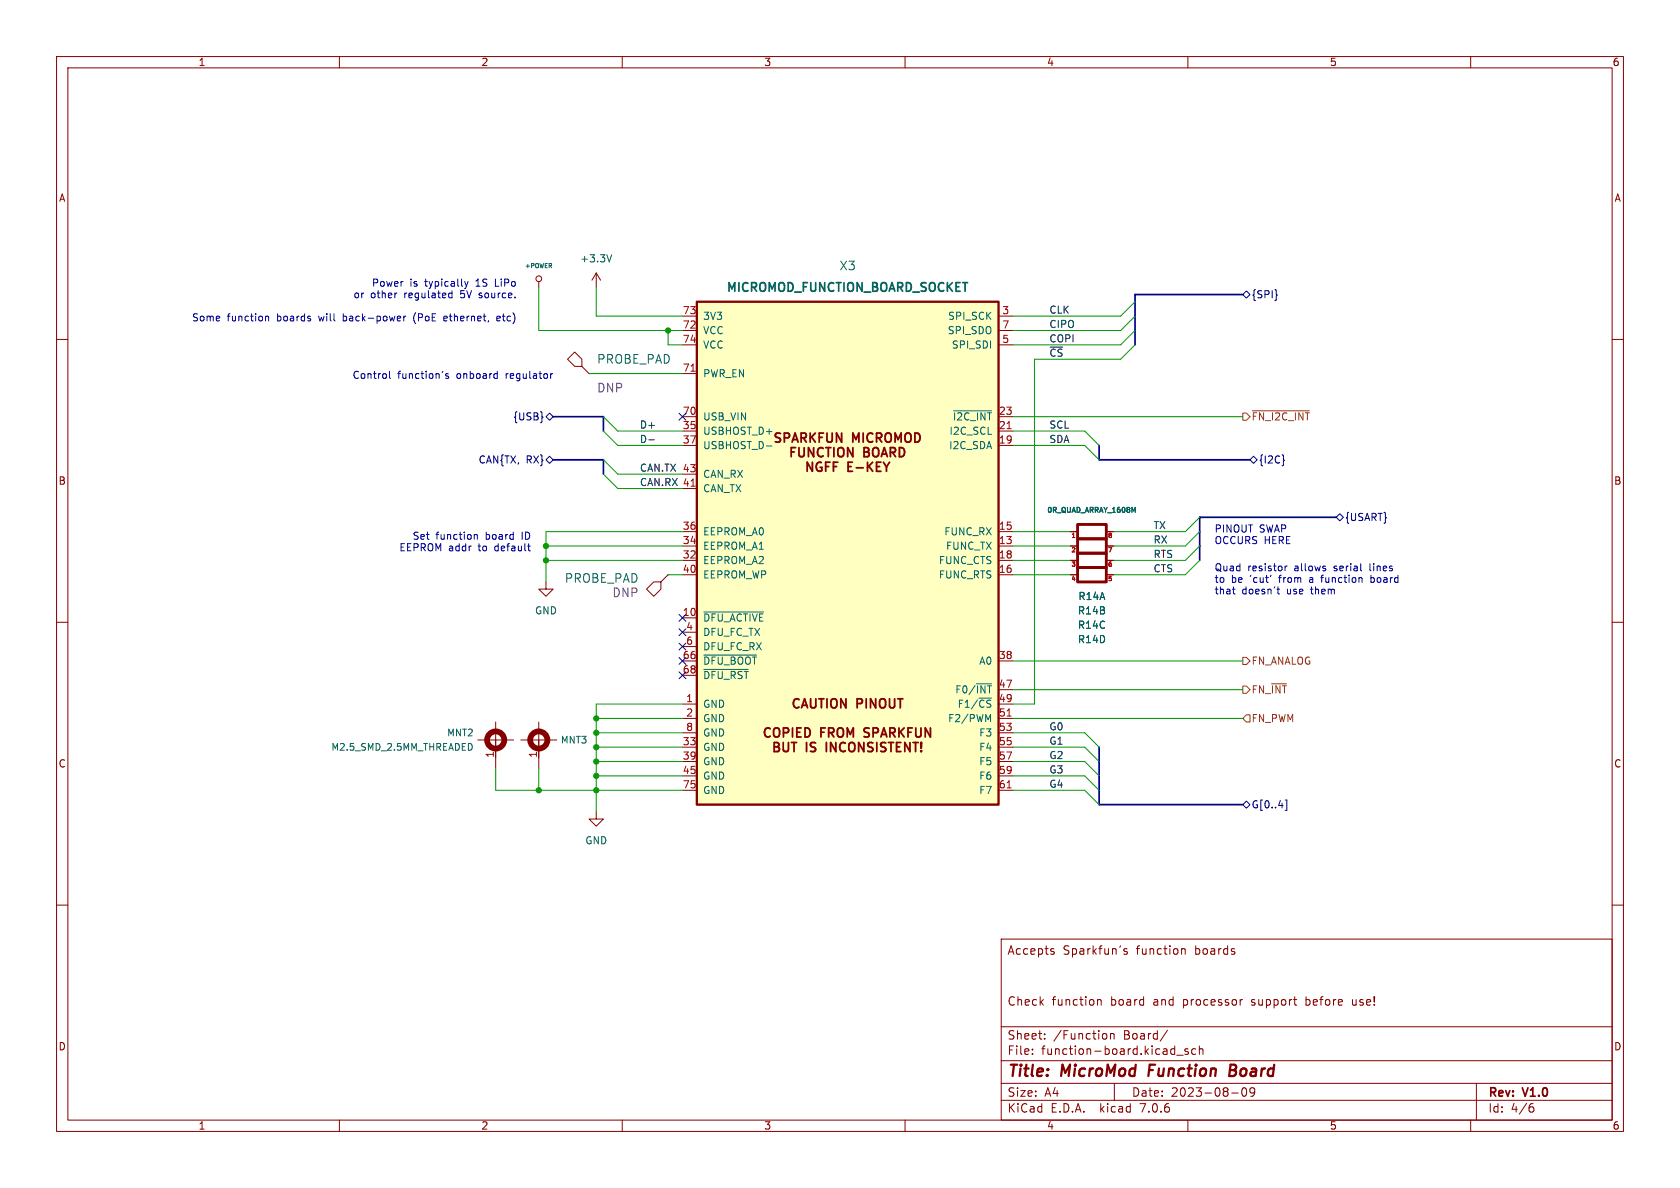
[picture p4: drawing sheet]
<svg xmlns="http://www.w3.org/2000/svg" width="297mm" height="210mm" viewBox="0 0 297 210" stroke-linecap="round" stroke-linejoin="round" font-family="sans-serif">
<g fill="none" stroke="#840000" stroke-width=".18">
<path d="M10 10h277v190h-277zM12 12h273v186h-273zM60 10v2M110 10v2M160 10v2M210 10v2M260 10v2M10 60h2M95.2 49.8v1M105.4 48.3l-.8 1.2M105.4 48.3v2.5M105.4 48.3l.8 1.2"/>
<path d="M120.6 55.9h2.6M120.6 58.4h2.6M176.5 55.9h2.6M176.5 58.4h2.6M285 60h2M100.3 63.5l1.3-1.3 1.3 1.3v1.3h-1.3zM102.9 64.8l1.2 1.2M104.1 66h.1M120.6 78.7h2.6M120.6 76.2h2.6M120.6 73.7h2.6M120.6 61h2.6"/>
<path d="M120.6 66h2.6M176.5 78.7h2.6M176.5 76.2h2.6M176.5 73.7h2.6M176.5 61h2.6M120.6 94h2.6M120.6 96.5h2.6M120.6 99.1h2.6M120.6 86.4h2.6M120.6 83.8h2.6M176.5 94h2.6M176.5 96.5h2.6"/>
<path d="M176.5 99.1h2.6M189.2 94h1.2M189.2 96.5h1.2M189.2 99.1h1.2M195.7 94h1.1M195.7 96.5h1.1M195.7 99.1h1.1M10 110h2M96.5 102.9v1.2h1.3l-1.3 1.3-1.3-1.3h1.3M114.3 104.1l1.3-1.2h1.2v1.2l-1.2 1.3zM118.1 101.6h.1M118.1 101.6l-1.3 1.3"/>
<path d="M120.6 109.2h2.6M120.6 101.6h2.6M120.6 116.8h2.6M120.6 111.8h2.6M120.6 114.3h2.6M120.6 119.4h2.6M176.5 101.6h2.6M176.5 116.8h2.6M189.2 101.6h1.2M195.7 101.6h1.1M285 110h2M84.5 130.8h6.3"/>
<path d="M87.6 127.6v8.3M92.1 130.8h6.3M95.2 127.6v8.3M120.6 127h2.6M120.6 132.1h2.6M120.6 134.6h2.6M120.6 137.2h2.6M120.6 124.5h2.6M120.6 129.5h2.6M120.6 139.7h2.6M176.5 127h2.6M176.5 132.1h2.6"/>
<path d="M176.5 134.6h2.6M176.5 137.2h2.6M176.5 121.9h2.6M176.5 124.5h2.6M176.5 129.5h2.6M176.5 139.7h2.6M10 160h2M105.4 143.5v1.3h1.3l-1.3 1.3-1.3-1.3h1.3M285 160h2M177 166h108v32h-108zM186 168.2l.3 .1 .1 .2-.2 .2h-.3M186 167.7l.3 .1"/>
<path d="M194 176.7v1M194 176.8l.2-.1 .4 .1 .1 .9M199.2 167.8l-.3-.1-.2 .2v.2l.5 .2v.3h-.5M208.9 167.8l.2-.1 .4 .1v.9M208.9 167.7v1M219.7 176.7l-.4 .1M239.1 176.7l.1 .9M60 198v2M110 198v2M160 198v2M177 194.5h108M177 191.5h108"/>
<path d="M177 187.5h108M177 181.5h108M182.5 186.3v.1M182.5 185.5v.1M184.7 183.6v.1M184.7 182.8v.1M195.4 182.7l.3 .3v.4l-.3 .3M196.3 182.8l.2-.1 .4 .1 .1 .9M196.3 182.7v1M197 191.5v3M206.4 182.1l-1.3 2M208 186.5h1.2"/>
<path d="M210 198v2M210 185.5l-.3-.1-.2 .2v.2l.5 .2v.3h-.5M211.4 185.5l-.4-.1-.3 .3v.4l.1 .2h.6M212 185.5l.2-.1 .4 .1 .1 .9M212 184.9v1.5M217.7 193.2h1.2M219.7 192.4l.2-.1a.81 .81 0 0 1 .6 .6 .81 .81 0 0 1-.3 .8l-.2 .1a.81 .81 0 0 1-.3-1.4zM221.8 192.9l-.3 .3h-.3l-.2-.3 .1-.5 .4-.1 .2 .1a.99 .99 0 0 1-.3 1.4h-.3M260 198v2M261 191.5v6.5M270.6 195.7h.3l.3 .3-.1 .5-.5 .1M271 195.1l-.4 .1"/>
<circle cx="95.3" cy="49.3" r=".51"/>
</g>
<path d="M203.3 188.2l-.3 2M217.4 189.2h.7M218.1 189.2l.3 .1M218.2 188.2h-.6l-.3 2 1-.1M218.3 189.1l-.2 .1" fill="none" stroke="#840000" stroke-width=".4"/>
<path d="M190.5 92.7h5.1v2.6h-5.1zM190.5 95.3h5.1v2.5h-5.1zM190.5 97.8h5.1v2.5h-5.1zM190.5 100.3h5.1v2.6h-5.1z" fill="none" stroke="#840000" stroke-width=".51"/>
<g fill="none" stroke="#a90000" stroke-width=".18">
<path d="M122.2 65.6h.7M178 75.8h.8M122.2 85.9h.7M189.5 99.3h.5l-.2 .3M189.6 96.9l.3-.1 .1 .1M189.7 94.4l.1-.1v.7M196 96.8h.5l-.3 .8M196.1 94.4l.1-.1 .3 .1M196.2 99.4l-.1 .1M196.2 99.4h.1M196.4 99.3l-.2 .1M189.8 101.8l-.2 .6"/>
<path d="M196.5 101.9h-.4v.3M178 126.6h.8M178 139.3h.8"/>
</g>
<path d="M108.1 45l-.4 1.3M135.5 78.8h1M168.6 72.6h6.7M200.4 90.3l.3-.6v.9M124.4 108.2h10.6M124.4 115.8h9.3M124.4 118.3h7.9M83.3 131.5l.2 .4-.2 .7M174.7 127.2l.4-.9v1.3" fill="none" stroke="#006464" stroke-width=".18"/>
<g fill="none" stroke="#840000" stroke-width="1">
<circle cx="87.6" cy="130.8" r="1.52"/>
<circle cx="95.2" cy="130.8" r="1.52"/>
</g>
<path d="M123.2 53.3h53.3v88.9h-53.3z" fill="#ffffc2" stroke="#ffffc2" stroke-width=".18"/>
<path d="M123.2 53.3h53.3v88.9h-53.3z" fill="none" stroke="#840000" stroke-width=".41"/>
<g fill="none" stroke="#840000" stroke-width=".32">
<path d="M138 76.6h-.6l-.3 .3 .1 .3 .7 .3v.5l-.2 .2-.6-.1M138.7 77.4l.7-.1 .2-.2-.1-.4-.2-.1h-.6v1.6M139.9 79.9h.5M140 78.2l.6-1.6 .5 1.6M140.2 77.7h.7M140.6 79.1h-.7v1.6M141.3 79.1v1.3l.3 .3h.3l.3-.3v-1.3M141.6 77.4l.8-.1 .1-.2v-.4l-.3-.1h-.6v1.6M142 77.4l.5 .8M143.2 76.6v1.6M143.5 77.2l.6 1M143.8 79.1v1.6l-.9-1.6v1.6"/>
<path d="M144.1 76.6l-.9 .9M144.8 77.3h.6M145.5 79.3a.64 .64 0 0 0-.8 0 .64 .64 0 0 0-.2 .7 .6 .6 0 0 0 .3 .7 .6 .6 0 0 0 .7-.1M145.6 76.6h-.8v1.6M146 79.1h.9M146.2 76.6v1.3l.3 .3 .5-.1 .1-.2v-1.3M146.4 79.1v1.6M147.4 79.1v1.6M148.2 79.4a.54 .54 0 0 1 .6-.3 .54 .54 0 0 1 .4 .6v.5a.53 .53 0 0 1-.6 .6 .53 .53 0 0 1-.5-.6zM148.8 76.6v1.6l-.9-1.6v1.6M150.8 78.2v-1.6l.5 1.1 .5-1.1v1.6M150.8 79.1v1.6l-.9-1.6v1.6"/>
<path d="M152.6 76.6v1.6M152.8 79.1h.5l.2 .2 .1 .3-.3 .3a.43 .43 0 0 1 .4 .4 .43 .43 0 0 1-.3 .4h-.6zM152.8 79.9h.5M154.3 76.7a.64 .64 0 0 0-.8 0 .64 .64 0 0 0-.2 .8 .6 .6 0 0 0 .3 .6 .6 .6 0 0 0 .7-.1M154.4 79.4a.54 .54 0 0 1 .6-.3 .54 .54 0 0 1 .3 .6v.5a.53 .53 0 0 1-.5 .6 .53 .53 0 0 1-.5-.6zM155 77.4l.7-.1 .2-.2-.1-.4-.2-.1h-.6v1.6M155.3 77.4l.6 .8M156.6 76.8a.54 .54 0 0 1 .6-.2 .54 .54 0 0 1 .4 .5v.5a.53 .53 0 0 1-.6 .6 .53 .53 0 0 1-.5-.6zM157.4 80l.8-.1 .1-.2-.1-.4-.2-.2h-.6v1.6M157.8 80l.5 .7M158.2 78.2v-1.6l.6 1.1 .5-1.1v1.6M159 79.1a.81 .81 0 0 1 .9 .8 .81 .81 0 0 1-.9 .8z"/>
<path d="M160.2 76.6a.53 .53 0 0 1 .6 0 .53 .53 0 0 1 .3 .5v.5a.53 .53 0 0 1-.6 .6 .53 .53 0 0 1-.5-.6v-.5zM161.7 76.6a.81 .81 0 0 1 1 .8 .81 .81 0 0 1-1 .8zM143.6 81.7v1.6l-.9-1.6v1.6M145.2 81.8a.79 .79 0 0 0-.9 .6 .79 .79 0 0 0 .5 .9l.5-.1v-.6h-.3M146 82.5h.5M146.7 81.7h-.7v1.6M147.3 82.5h.6M148.1 81.7h-.8v1.6M149.9 82.5h.6M150.7 81.7h-.8v1.6h.8M151.4 82.7h1.2M153.4 81.7v1.6"/>
<path d="M153.6 82.4l.7 .9M154.3 81.7l-.9 .9M155 82.5h.5M155.7 81.7h-.7v1.6h.7M155.8 80.7l.5-1.6 .6 1.6M156 80.3h.7M156.2 81.7l.5 .8M156.7 82.5v.8M157.3 81.7l-.6 .8M136.1 128.8a.64 .64 0 0 0-.7 0 .64 .64 0 0 0-.2 .8 .6 .6 0 0 0 .3 .6 .6 .6 0 0 0 .6-.1M136.8 128.9a.54 .54 0 0 1 .6-.2 .54 .54 0 0 1 .4 .5v.5a.53 .53 0 0 1-.5 .6 .53 .53 0 0 1-.5-.6zM136.9 131.3h.5l.2 .1 .1 .3-.3 .3a.43 .43 0 0 1 .4 .4 .43 .43 0 0 1-.3 .5h-.6z"/>
<path d="M136.9 132h.5M138.5 131.3v1.3l.3 .3 .4-.1 .2-.2v-1.3M138.5 129.5l.8-.1 .1-.2-.1-.4-.2-.1h-.6v1.6M139.9 131.3h.9M140.1 128.7v1.6M140.4 131.3v1.6M140.9 129.4h.5M141.3 123.7a.64 .64 0 0 0-.8 0 .64 .64 0 0 0-.2 .7 .6 .6 0 0 0 .3 .7 .6 .6 0 0 0 .7-.1M141.6 128.7h-.7v1.6h.7M141.7 125.1l.5-1.6 .6 1.6M141.9 124.7h.7M142.6 131.3v1.6"/>
<path d="M142.7 128.7h-.4v1.6h.4M143.3 123.5v1.3l.3 .3h.5l.1-.3v-1.3M144.2 131.3h-.6l-.3 .3 .1 .3 .7 .3v.5l-.2 .2-.6-.1M144.8 123.5h.9M145.2 123.5v1.6M146.1 131.3v1.6M146.2 123.5v1.6M147 123.8a.54 .54 0 0 1 .6-.3 .54 .54 0 0 1 .4 .6v.5a.53 .53 0 0 1-.6 .6 .53 .53 0 0 1-.5-.6zM147.8 131.3v1.6l-.9-1.6v1.6M149.4 131.4a.64 .64 0 0 0-.8 0 .64 .64 0 0 0-.1 .8 .6 .6 0 0 0 .3 .6 .6 .6 0 0 0 .6-.1M149.6 123.5v1.6l-1-1.6v1.6M149.8 128.7l.5 1.1 .6-1.1v1.6"/>
<path d="M150.1 131.5a.54 .54 0 0 1 .6-.2 .54 .54 0 0 1 .4 .5v.5a.53 .53 0 0 1-.5 .6 .53 .53 0 0 1-.5-.6zM151.5 124.4l.8-.1 .2-.2-.1-.4-.3-.2h-.6v1.6M152.7 131.3v1.6l-.9-1.6v1.6M153.1 123.5v1.6M153.7 128.8l-.6-.1-.3 .1v.5l.7 .3 .2 .4-.3 .3-.6-.1M154.3 131.3h-.6l-.2 .1v.5l.7 .3 .1 .4-.3 .3-.6-.1M154.4 129.5l.7-.1 .2-.2-.1-.4-.2-.1h-.6v1.6M154.8 123.5v1.6l-.9-1.6v1.6M155 131.3v1.6M155.6 123.8a.54 .54 0 0 1 .6-.3 .54 .54 0 0 1 .4 .6v.5a.53 .53 0 0 1-.6 .6 .53 .53 0 0 1-.5-.6zM155.7 130.3l.6-1.6 .5 1.6M155.9 129.8h.7"/>
<path d="M156.6 131.3h-.6l-.2 .1v.5l.7 .3 .1 .4-.3 .3-.6-.1M157.1 131.3h.9M157.3 123.5v1.3l.3 .3h.4l.2-.3v-1.3M157.3 129.5l.8-.1 .1-.2v-.4l-.3-.1h-.6v1.6M157.5 131.3v1.6M157.7 129.5l.5 .8M158.5 132h.5M158.7 123.5h.9M158.9 128.7v1.6M159.2 123.5v1.6M159.2 129.4l.6 .9M159.3 131.3h-.8v1.6h.8"/>
<path d="M159.8 128.7l-.9 .9M160.5 129.4h.6M160.9 131.3v1.6l-.9-1.6v1.6M161.3 128.7h-.8v1.6M161.4 131.3h.9M161.9 131.3v1.6M161.9 128.7v1.3l.3 .3 .5-.1 .1-.2v-1.3M162.9 132.7v.2M162.9 131.3v.9M164.5 128.7v1.6l-.9-1.6v1.6"/>
</g>
<path d="M219.7 73h.6l.7 .7-.7 .6h-.6zM221.4 72.6h10.1M219.7 116.2h.6l.7 .6-.7 .7h-.6zM219.7 121.3h.6l.7 .6-.7 .7h-.6zM220.3 126.4h.7v1.2h-.7l-.6-.6zM224.8 120.9h2.6" fill="none" stroke="#725600" stroke-width=".18"/>
<g fill="none" stroke="#000084" stroke-width=".18">
<path d="M219.7 52.1l.6-.7 .7 .7-.7 .6zM225.7 52.1l.1 .1h-.1M95.9 73.7l.1 .1h-.1M96.5 73.7l.7-.7 .6 .7-.6 .6zM120 73.1l1.3 1.2M121.3 73.1l-1.3 1.2M96.5 81.3l.7-.7 .6 .7-.6 .6zM221 81.3l.6-.7 .6 .7-.6 .6zM226.9 81.2l.2 .2-.2 .2M236.2 91.4l.7-.6 .6 .6-.6 .7zM120 108.6l1.3 1.2M120 118.8l1.3 1.2"/>
<path d="M120 113.7l1.3 1.2M120 116.2l1.3 1.2M120 111.2l1.3 1.2M121.3 108.6l-1.3 1.2M121.3 118.8l-1.3 1.2M121.3 113.7l-1.3 1.2M121.3 116.2l-1.3 1.2M121.3 111.2l-1.3 1.2M220.3 141.6l.7 .6-.7 .7-.6-.7zM227.2 141.4h.3v1.8h-.3"/>
</g>
<path d="M114.7 77.7h1" fill="none" stroke="#0f0f0f" stroke-width=".18"/>
<g fill="none" stroke="#0000c2" stroke-width=".18">
<path d="M47 55.9v.8M47 56l.1-.1 .3 .1 .1 .7M70.1 51.8h.1M71.4 55.9v.8M71.7 55.9l-.3 .2M73.3 55.6l-.2 .5 .2 .8M78.9 55.9h-.3l-.1 .2v.6h.4M79.1 56.2l-.6 .1M79.4 51.9h.5M79.4 52.6h.5M79.9 51.4v1.2M82.1 49.8l.3 .8"/>
<path d="M82.4 50.6l-.1 .4M82.8 49.8l-.4 .8M88.4 56l-.4-.1-.2 .2 .1 .6h.5M88.4 56.2l-.6 .1M68.9 65.6v1.1l.1 .2M78.3 65.6l-.1 .3M79.3 66.1l-.3-.1-.2 .2v.2l.5 .1v.3h-.5M87.8 66l.1 .1M87.9 65.6v1.3M87.9 66.8l-.1 .1M97.3 66v.9M97.7 66l-.4 .3"/>
<path d="M83.8 94.5v.8M83.8 94.6l.2-.1h.3l.1 .8M93.3 96.5h.5M93.5 97.3l.3 .1M217.9 104.1h.5M218.1 104.9l.3 .1M224.7 101.7l-.1 .2M225.7 104.1h.5M225.9 103.7v1.1l.3 .2M227.2 100.1v.8M227.6 100.1l-.4 .2M233.5 102.1h.5"/>
<path d="M233.7 101.7v1.3M242.4 101.7v1.3M242.4 102.9l.3 .1M242.7 102.1l-.3 .1"/>
</g>
<path d="M219.7 52.1h-19v8.9M97.8 73.7h8.9v2.5M194.3 78.7v2.6h26.7M97.8 81.3h8.9v2.5M236.2 91.4h-24.1v7.7M194.3 132.1v10.1h25.4" fill="none" stroke="#000084" stroke-width=".3"/>
<g fill="none" stroke="#009600" stroke-width=".18">
<path d="M95.2 50.8v7.6h25.4M105.4 50.8v5.1h15.2M118.1 58.4v2.6h2.5M200.7 53.3l-2.6 2.6h-19M200.7 58.4l-2.6 2.6h-19M200.7 55.9l-2.6 2.5h-19M104.1 66h16.5M106.7 73.7l2.5 2.5h11.4M106.7 76.2l2.5 2.5h11.4M179.1 76.2h12.7l2.5 2.5M179.1 73.7h40.6M179.1 78.7h12.7l2.5 2.6"/>
<path d="M200.7 61l-2.6 2.5h-15.2v61h-3.8M96.5 96.5h24.1M96.5 99.1h24.1M106.7 81.3l2.5 2.5h11.4M106.7 83.8l2.5 2.6h11.4M120.6 94h-24.1v8.9M179.1 94h10.1M179.1 96.5h10.1M179.1 99.1h10.1M212.1 91.4l-2.6 2.6h-12.7M212.1 94l-2.6 2.5h-12.7M212.1 96.5l-2.6 2.6h-12.7"/>
<path d="M212.1 99.1l-2.6 2.5h-12.7M118.1 101.6h2.5M179.1 101.6h10.1M179.1 116.8h40.6M87.6 135.9v3.8h33M95.2 135.9v3.8M105.4 134.6h15.2M105.4 127h15.2M105.4 137.2h15.2M105.4 132.1h15.2M105.4 129.5h15.2M120.6 124.5h-15.2v19"/>
<path d="M179.1 134.6h12.7l2.5 2.6M179.1 139.7h12.7l2.5 2.5M179.1 127h40.6M179.1 137.2h12.7l2.5 2.5M179.1 132.1h12.7l2.5 2.5M179.1 129.5h12.7l2.5 2.6M179.1 121.9h40.6"/>
</g>
<g fill="#009600" stroke="#009600" stroke-width=".18">
<circle cx="105.4" cy="134.6" r=".46"/>
<circle cx="105.4" cy="132.1" r=".46"/>
<circle cx="105.4" cy="137.2" r=".46"/>
<circle cx="96.5" cy="99.1" r=".46"/>
<circle cx="95.2" cy="139.7" r=".46"/>
<circle cx="105.4" cy="139.7" r=".46"/>
<circle cx="105.4" cy="127" r=".46"/>
<circle cx="105.4" cy="129.5" r=".46"/>
<circle cx="118.1" cy="58.4" r=".46"/>
<circle cx="96.5" cy="96.5" r=".46"/>
</g>
<g font-size="2.8" fill="#840000">
<text x="178" y="190.9">Title:</text>
<text x="187.7" y="190.9">MicroMod</text>
<text x="203.9" y="190.9">Function</text>
<text x="219" y="190.9">Board</text>
</g>
<text font-size="2.2" fill="#840000" x="142.9" y="129.5">FROM</text>
<g font-size="2.1" fill="#006464">
<text x="148.3" y="48">X3</text>
<text x="128.2" y="52">MICROMOD_FUNCTION_BOARD_SOCKET</text>
<text x="105.5" y="64.5">PROBE_PAD</text>
<text x="99.8" y="103.2">PROBE_PAD</text>
</g>
<g font-size="2.1" fill="#840084">
<text x="105.5" y="69.6">DNP</text>
<text x="108.2" y="105.8">DNP</text>
</g>
<g font-size="2.1" fill="#840000">
<text x="178" y="169">Accepts</text>
<text x="187.9" y="169">Sparkfun's</text>
<text x="201" y="169">function</text>
<text x="211.4" y="169">boards</text>
<text x="178" y="178">Check</text>
<text x="185.9" y="178">function</text>
<text x="196.4" y="178">board</text>
<text x="204" y="178">and</text>
<text x="209.4" y="178">processor</text>
<text x="221.6" y="178">support</text>
<text x="231.4" y="178">before</text>
<text x="239.7" y="178">use!</text>
<text x="178" y="184">Sheet:</text>
<text x="186.2" y="184">/Function</text>
<text x="198.7" y="184">Board/</text>
<text x="178" y="186.7">File:</text>
<text x="184.1" y="186.7">function-board.kicad_sch</text>
<text x="178" y="196.9">KiCad</text>
<text x="178" y="194.1">Size:</text>
<text x="184.7" y="194.1">A4</text>
<text x="185.7" y="196.9">E.D.A.</text>
<text x="194.6" y="196.9">kicad</text>
<text x="200" y="194.1">Date:</text>
<text x="201.8" y="196.9">7.0.6</text>
<text x="207" y="194.1">2023-08-09</text>
<text x="263" y="194.3">Rev:</text>
<text x="263" y="196.9">Id:</text>
<text x="267.1" y="196.9">4/6</text>
<text x="269.4" y="194.3">V1.0</text>
</g>
<g font-size="1.8" fill="#840000">
<text x="35" y="11.9">1</text>
<text x="85" y="11.9">2</text>
<text x="135" y="11.9">3</text>
<text x="185" y="11.9">4</text>
<text x="235" y="11.9">5</text>
<text x="285" y="11.9">6</text>
<text x="10.3" y="35.9">A</text>
<text x="285.3" y="35.9">A</text>
<text x="10.3" y="85.9">B</text>
<text x="285.3" y="85.9">B</text>
<text x="10.3" y="135.9">C</text>
<text x="285.3" y="135.9">C</text>
<text x="10.3" y="185.9">D</text>
<text x="285.3" y="185.9">D</text>
<text x="35" y="199.9">1</text>
<text x="85" y="199.9">2</text>
<text x="135" y="199.9">3</text>
<text x="185" y="199.9">4</text>
<text x="235" y="199.9">5</text>
<text x="285" y="199.9">6</text>
</g>
<g font-size="1.8" fill="#006464">
<text x="102.5" y="46.6">+3.3V</text>
<text x="124.2" y="59.3">VCC</text>
<text x="124.2" y="56.7">3V3</text>
<text x="167.4" y="59.3">SPI_SDO</text>
<text x="167.5" y="56.7">SPI_SCK</text>
<text x="124.2" y="61.8">VCC</text>
<text x="168.2" y="61.8">SPI_SDI</text>
<text x="124.2" y="66.9">PWR_EN</text>
<text x="124.2" y="77.1">USBHOST_D+</text>
<text x="124.2" y="74.5">USB_VIN</text>
<text x="167.8" y="77.1">I2C_SCL</text>
<text x="168.4" y="74.5">~{I2C_INT}</text>
<text x="124.2" y="79.6">USBHOST_D-</text>
<text x="167.7" y="79.6">I2C_SDA</text>
<text x="124.2" y="87.2">CAN_TX</text>
<text x="124.2" y="84.7">CAN_RX</text>
<text x="124.2" y="94.8">EEPROM_A0</text>
<text x="166.8" y="94.8">FUNC_RX</text>
<text x="124.2" y="99.9">EEPROM_A2</text>
<text x="124.2" y="97.4">EEPROM_A1</text>
<text x="165.9" y="99.9">FUNC_CTS</text>
<text x="167.1" y="97.4">FUNC_TX</text>
<text x="124.2" y="102.5">EEPROM_WP</text>
<text x="165.9" y="102.5">FUNC_RTS</text>
<text x="190.5" y="106.3">R14A</text>
<text x="94.5" y="108.8">GND</text>
<text x="124.2" y="110.1">~{DFU_ACTIVE}</text>
<text x="124.2" y="112.6">DFU_FC_TX</text>
<text x="190.5" y="108.8">R14B</text>
<text x="190.5" y="111.4">R14C</text>
<text x="190.5" y="113.9">R14D</text>
<text x="124.2" y="115.2">DFU_FC_RX</text>
<text x="124.2" y="117.7">~{DFU_BOOT}</text>
<text x="173" y="117.7">A0</text>
<text x="124.2" y="120.2">~{DFU_RST}</text>
<text x="124.2" y="125.3">GND</text>
<text x="168.8" y="122.8">F0/~{INT}</text>
<text x="169.2" y="125.3">F1/~{CS}</text>
<text x="124.2" y="127.9">GND</text>
<text x="124.2" y="130.4">GND</text>
<text x="167.5" y="127.9">F2/PWM</text>
<text x="173" y="130.4">F3</text>
<text x="124.2" y="132.9">GND</text>
<text x="124.2" y="135.5">GND</text>
<text x="173" y="132.9">F4</text>
<text x="173" y="135.5">F5</text>
<text x="124.2" y="138">GND</text>
<text x="124.2" y="140.6">GND</text>
<text x="173" y="138">F6</text>
<text x="173" y="140.6">F7</text>
<text x="103.4" y="149.5">GND</text>
</g>
<g font-size="1.8" fill="#0000c2">
<text x="62.4" y="52.8">or</text>
<text x="65.5" y="52.8">other</text>
<text x="65.7" y="50.8">Power</text>
<text x="71.6" y="52.8">regulated</text>
<text x="72.5" y="50.8">is</text>
<text x="75.3" y="50.8">typically</text>
<text x="81.7" y="52.8">5V</text>
<text x="84.4" y="50.8">1S</text>
<text x="85.2" y="52.8">source.</text>
<text x="88" y="50.8">LiPo</text>
<text x="33.8" y="56.9">Some</text>
<text x="40.2" y="56.9">function</text>
<text x="49.1" y="56.9">boards</text>
<text x="56.6" y="56.9">will</text>
<text x="61.1" y="56.9">back-power</text>
<text x="73.7" y="56.9">(PoE</text>
<text x="79.3" y="56.9">ethernet,</text>
<text x="88.9" y="56.9">etc)</text>
<text x="62.2" y="67.1">Control</text>
<text x="70.3" y="67.1">function's</text>
<text x="80.8" y="67.1">onboard</text>
<text x="89.7" y="67.1">regulator</text>
<text x="72.9" y="95.5">Set</text>
<text x="77" y="95.5">function</text>
<text x="86" y="95.5">board</text>
<text x="92.5" y="95.5">ID</text>
<text x="214.6" y="94.2">PINOUT</text>
<text x="222.6" y="94.2">SWAP</text>
<text x="70.5" y="97.5">EEPROM addr</text>
<text x="84.7" y="97.5">to</text>
<text x="87.7" y="97.5">default</text>
<text x="214.6" y="96.3">OCCURS HERE</text>
<text x="214.6" y="101.1">Quad</text>
<text x="220.6" y="101.1">resistor</text>
<text x="228.9" y="101.1">allows</text>
<text x="236.1" y="101.1">serial</text>
<text x="242.6" y="101.1">lines</text>
<text x="214.6" y="103.1">to</text>
<text x="214.6" y="105.2">that</text>
<text x="217.7" y="103.1">be</text>
<text x="219.6" y="105.2">doesn't</text>
<text x="221.1" y="103.1">'cut'</text>
<text x="226.4" y="103.1">from</text>
<text x="227.6" y="105.2">use</text>
<text x="232" y="103.1">a</text>
<text x="232.1" y="105.2">them</text>
<text x="234.3" y="103.1">function</text>
<text x="243.2" y="103.1">board</text>
</g>
<g font-size="1.8" fill="#000084">
<text x="221.2" y="52.9">{SPI}</text>
<text x="90.6" y="74.5">{USB}</text>
<text x="84.5" y="82.1">CAN{TX,</text>
<text x="93" y="82.1">RX}</text>
<text x="222.4" y="82.1">{I2C}</text>
<text x="237.7" y="92.3">{USART}</text>
<text x="221.2" y="143.1">G[0..4]</text>
</g>
<g font-size="1.8" fill="#a90000">
<text x="120.6" y="58.2">72</text>
<text x="120.6" y="55.6">73</text>
<text x="177.1" y="55.6">3</text>
<text x="177.1" y="58.2">7</text>
<text x="120.6" y="65.8">71</text>
<text x="120.6" y="60.7">74</text>
<text x="177.1" y="60.7">5</text>
<text x="120.6" y="75.9">35</text>
<text x="120.6" y="73.4">70</text>
<text x="176.5" y="75.9">21</text>
<text x="176.5" y="73.4">23</text>
<text x="120.6" y="78.5">37</text>
<text x="176.5" y="78.5">19</text>
<text x="120.6" y="93.7">36</text>
<text x="176.5" y="93.7">15</text>
<text x="120.6" y="98.8">32</text>
<text x="120.6" y="96.3">34</text>
<text x="120.6" y="101.3">40</text>
<text x="176.5" y="96.3">13</text>
<text x="176.5" y="101.3">16</text>
<text x="176.5" y="98.8">18</text>
<text x="120.6" y="109">10</text>
<text x="121.2" y="111.5">4</text>
<text x="120.6" y="116.6">66</text>
<text x="120.6" y="119.1">68</text>
<text x="121.2" y="114">6</text>
<text x="176.5" y="116.6">38</text>
<text x="121.2" y="124.2">1</text>
<text x="176.5" y="121.7">47</text>
<text x="176.5" y="124.2">49</text>
<text x="120.6" y="131.8">33</text>
<text x="121.2" y="126.7">2</text>
<text x="121.2" y="129.3">8</text>
<text x="176.5" y="126.7">51</text>
<text x="176.5" y="129.3">53</text>
<text x="176.5" y="131.8">55</text>
<text x="87.4" y="134.1" transform="rotate(-90 87.4 134.1)">1</text>
<text x="95" y="134.1" transform="rotate(-90 95 134.1)">1</text>
<text x="120.6" y="134.4">39</text>
<text x="120.6" y="136.9">45</text>
<text x="176.5" y="134.4">57</text>
<text x="176.5" y="136.9">59</text>
<text x="120.6" y="139.4">75</text>
<text x="176.5" y="139.4">61</text>
</g>
<g font-size="1.8" fill="#0f0f0f">
<text x="185.4" y="55.5">CLK</text>
<text x="185.4" y="58.1">CIPO</text>
<text x="185.4" y="63.2">~{CS}</text>
<text x="185.4" y="60.6">COPI</text>
<text x="113" y="75.9">D+</text>
<text x="185.4" y="75.9">SCL</text>
<text x="113" y="78.4">D-</text>
<text x="113" y="83.5">CAN.TX 43</text>
<text x="185.4" y="78.4">SDA</text>
<text x="113" y="86">CAN.RX 41</text>
<text x="203.8" y="93.6">TX</text>
<text x="203.8" y="101.3">CTS</text>
<text x="203.8" y="98.7">RTS</text>
<text x="203.8" y="96.2">RX</text>
<text x="185.4" y="129.2">G0</text>
<text x="185.4" y="131.7">G1</text>
<text x="185.4" y="136.8">G3</text>
<text x="185.4" y="134.3">G2</text>
<text x="185.4" y="139.4">G4</text>
</g>
<g font-size="1.8" fill="#725600">
<text x="221.2" y="74.5">~{FN_I2C_INT}</text>
<text x="221.2" y="117.7">FN_ANALOG</text>
<text x="221.2" y="122.8">FN_~{INT}</text>
<text x="221.2" y="127.9">FN_PWM</text>
</g>
<g font-size="1.7" fill="#006464">
<text x="78.9" y="130.4">MNT2</text>
<text x="99.1" y="131.6">MNT3</text>
<text x="58.5" y="132.9">M2.5_SMD_2.5MM_THREADED</text>
</g>
<text font-size="1.2" fill="#006464" x="185" y="90.8">0R_QUAD_ARRAY_1608M</text>
<text font-size="1.1" fill="#006464" x="92.7" y="47.6">+POWER</text>
<g font-size="1.1" fill="#a90000">
<text x="189.3" y="95.5">1</text>
<text x="195.8" y="95.5">8</text>
<text x="189.3" y="98">2</text>
<text x="189.3" y="100.5">3</text>
<text x="195.8" y="100.5">6</text>
<text x="189.3" y="103.1">4</text>
<text x="195.8" y="103.1">5</text>
</g>
</svg>
